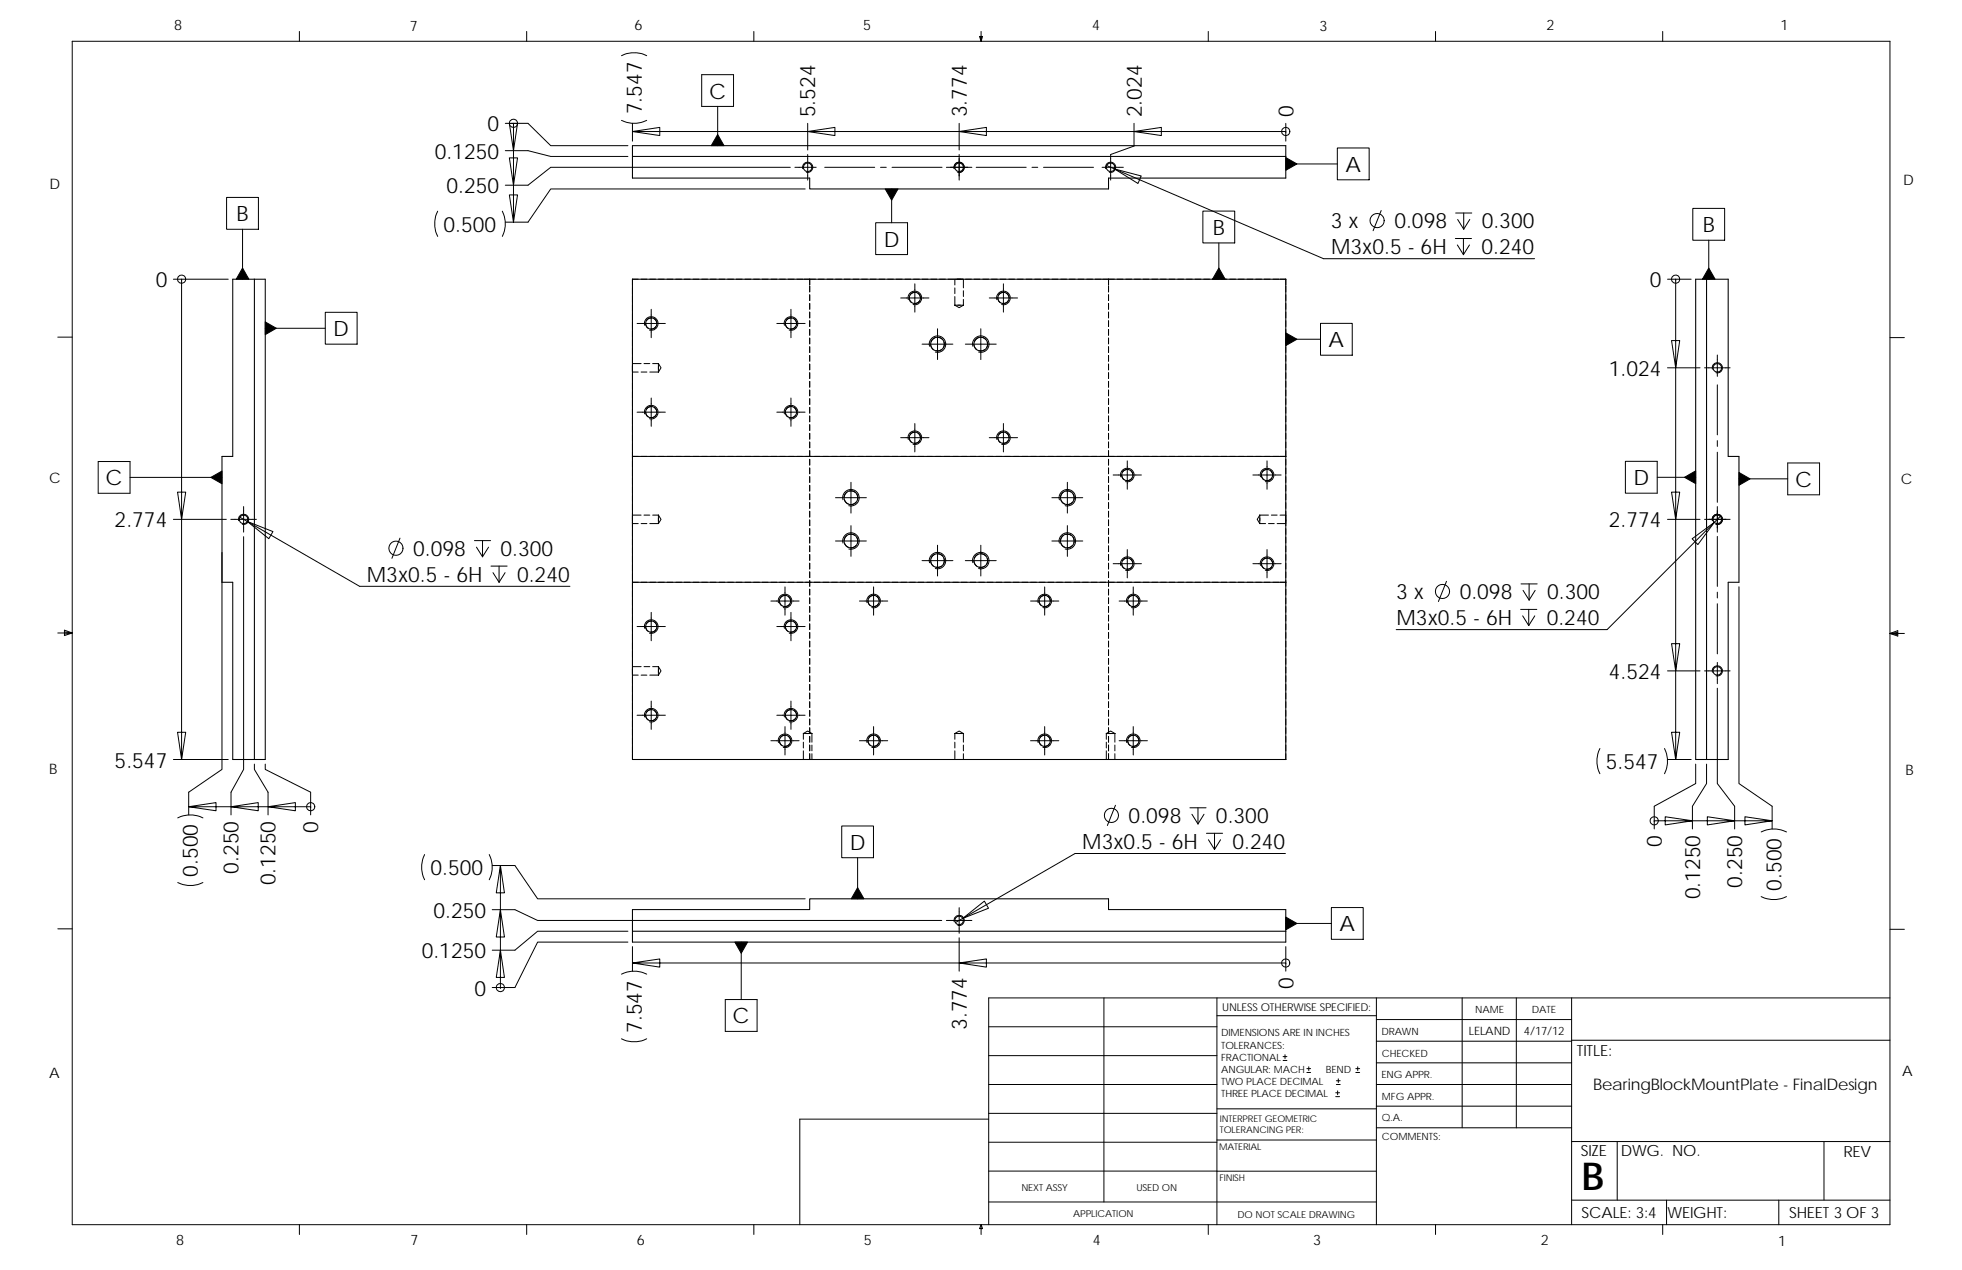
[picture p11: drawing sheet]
<svg xmlns="http://www.w3.org/2000/svg" width="432mm" height="279mm" viewBox="0 0 432 279" stroke-linecap="round" stroke-linejoin="round" font-family="sans-serif">
<g fill="none" stroke="#000" stroke-width=".22">
<path d="M15.9 9.1h400v260.3h-400zM65.9 6.9v2.2M115.9 6.9v2.2M136.8 12.3a6.2 6.2 0 0 1 5.5 0M154.4 16.4h7v7h-7zM165.9 6.9v2.2M215.6 8h.6l-.3 1.1zM215.7 8l.2 1.1M215.9 6.9v2.2M216 8l-.1 1.1M265.9 6.9v2.2M315.9 6.9v2.2"/>
<path d="M365.9 6.9v2.2M111.2 27.1h5l5 4.9h17M111.2 33.1h5l5 1.3h17M113 27.1h.1M113 27.1v6l-.9-5.9h1.8l-.9 5.9v7.6l-.9-6h1.8l-.9 6v8.2l-.9-6h1.8l-.9 6M136.8 26.5a6.2 6.2 0 0 0 5.5 0M139.2 27.1v4M139.2 28.9l6 .9v-1.8l-6 .9h38.6l5.9 .9v-1.8l-5.9 .9h33.3l6 .9v-1.8l-6 .9h38.5l6 .9v-1.8l-6 .9h33.4M157.9 23.4v8.6M173.9 36.8h-52.7l-5 3.9h-5M174.9 36.8h4.7M176.7 37.1a1.12 1.12 0 0 1 .9-1.4 1.12 1.12 0 0 1 1.3 1.2 1.12 1.12 0 0 1-1.4 1"/>
<path d="M177.8 27.1v5.9M177.8 34v5.6M181.5 36.8h11M193.8 36.8h1.3M196.3 36.8h11M208.3 36.8h5.6M210 37.1a1.12 1.12 0 0 1 1-1.4 1.12 1.12 0 0 1 1.2 1.2 1.12 1.12 0 0 1-1.4 1M211.1 27.1v5.9M211.1 34v5.6M214.8 36.8h11M227.1 36.8h1.3M229.7 36.8h11"/>
<path d="M242.5 36.8h4.7M243.3 37.1a1.12 1.12 0 0 1 1-1.4 1.12 1.12 0 0 1 1.2 1.2 1.12 1.12 0 0 1-1.4 1M243.6 36.4l1.7 .8M245.3 37.2l5.9 1.5-.8 1.7zM245.3 37.2l46 19.7h46.4M249.6 27.1v5l-5.2 1.9v5.6M283 28.9h.1M283 27.1v4M283 36.1h11.3M294.3 32.6h7v7h-7zM49.9 43.4h7v7h-7zM53.4 50.4v11"/>
<path d="M96.3 46.5a6.2 6.2 0 0 0 0 5.5M110.6 46.5a6.2 6.2 0 0 1 0 5.5M177.2 41.6h-56l-5 7.3h-5M192.7 49h7v7h-7zM196.2 41.6v7.4M264.7 46.4h7v7h-7zM268.2 53.4v8M304 46.3l-1.8 4.5M320.3 52.5h3.5M320.4 46.9h3.5M320.7 53.9l1.4 2.1M320.8 48.3l1.3 2.1"/>
<path d="M322.1 52.5v3.5M322.1 46.9v3.5M323.4 53.9l-1.3 2.1M323.5 48.3l-1.4 2.1M372.6 45.8h7v7.1h-7zM376.1 52.9v8.5M12.7 74.2h3.2M38.2 61.4h12M40 61.4v52.9l-.9-6h1.8l-.9 6v52.8l-.9-6h1.8l-.9 6M40 61.4h.1M58.4 72.2h13.2M71.6 68.7h7v7h-7z"/>
<path d="M139.2 63.3v1.3M139.2 65.2v1.3M139.2 67.1v1.3M139.2 69v1.3M139.2 71v1.2M139.2 72.9v1.2M139.2 74.8v1.2M139.2 76.7v1.2M139.2 78.6v1.2M139.2 80h1.9M140.2 71.2h6.2M140.5 61.4h-1.3v1.3"/>
<path d="M141.1 61.4h1.3M141.7 80h1.3M141.9 71.6a1.5 1.5 0 0 1 1.3-1.9 1.5 1.5 0 0 1 1.6 1.6 1.5 1.5 0 0 1-1.9 1.3M142.1 71.1l.1 .6 .5 .5M143 61.4h1.3M143.3 68.1v6.2M143.4 69.9a1.25 1.25 0 0 0-1.1 .6M143.6 80h1.3M144 70.1l.4 .4 .1 .7M144.3 71.8a1.08 1.08 0 0 1-1 .6M144.9 61.4h1.3M144.9 80l.6 .9-.6 1h-1.9"/>
<path d="M146.8 61.4h1.3M148.7 61.4h1.3M150.6 61.4h1.3M152.5 61.4h1.3M154.4 61.4h1.3M156.3 61.4h1.3M158.2 61.4h1.3M160.1 61.4h1.3M162.1 61.4h1.2M164 61.4h1.2M165.9 61.4h1.2M167.8 61.4h1.2"/>
<path d="M169.7 61.4h1.2M171 71.2h6.2M171.6 61.4h1.2M172.6 71.6a1.5 1.5 0 0 1 1.4-1.9 1.5 1.5 0 0 1 1.6 1.6 1.5 1.5 0 0 1-1.9 1.3M172.8 71.1a1.12 1.12 0 0 0 .6 1.1M173.5 61.4h1.3M174.1 68.1v6.2M174.2 70a1.17 1.17 0 0 0-1.2 .5M174.8 70.2a1.11 1.11 0 0 1 .5 1.1M175.1 71.8a1.03 1.03 0 0 1-1.1 .6M175.4 61.4h1.3M176.9 61.4h1.3"/>
<path d="M178.2 61.4v1.3M178.2 62.9v1.3M178.2 64.9v1.2M178.2 66.8v1.2M178.2 68.7v1.2M178.2 70.6v1.2M178.2 72.5v1.2M178.2 74.4v1.2M178.2 76.3v1.3M178.2 78.2v1.3M179.5 61.4h-1.3M180.1 61.4h1.3"/>
<path d="M182 61.4h1.3M183.9 61.4h1.3M185.8 61.4h1.3M187.7 61.4h1.3M189.6 61.4h1.3M191.5 61.4h1.3M193.4 61.4h1.3M195.3 61.4h1.3M197.3 61.4h1.2M198.2 65.6h6.2M199.2 61.4h1.2M199.9 65.9a1.5 1.5 0 0 1 1.3-1.8 1.5 1.5 0 0 1 1.6 1.6 1.5 1.5 0 0 1-1.8 1.3"/>
<path d="M200.1 65.4a1.14 1.14 0 0 0 .5 1.1M201.1 61.4h1.2M201.3 62.4v6.3M201.4 64.3a1.12 1.12 0 0 0-1.1 .6M202 64.5a1.07 1.07 0 0 1 .5 1.1M202.4 66.2a1.03 1.03 0 0 1-1.2 .5M202.9 75.7h6.8M203 61.4h1.2M204.6 76.2a1.81 1.81 0 0 1 1.6-2.3 1.81 1.81 0 0 1 1.9 2 1.81 1.81 0 0 1-2.3 1.5M204.8 75.8l.2 .5 .4 .6M204.9 61.4h1.2M205.8 74.3l-.6 .4-.3 .5"/>
<path d="M206.3 72.3v6.8M206.3 74.2l.5 .1 .7 .4M206.8 61.4h1.2M207.2 76.9l-.4 .3h-.8M207.8 75.2v.7l-.2 .6M208.7 61.4h1.3M210.1 67.1h.1M210.1 65.2v1.9M210.1 63.3v1.3M210.2 67.1h1.1M210.6 61.4h1.3M210.7 61.4h1.3"/>
<path d="M210.8 67.1h1.2M211.4 61.4h-1.3v1.3M212 65.9v1.2l-.9 .6-1-.6M212 61.4v1.9M212 64v1.2M212.4 75.7h6.8M212.5 61.4h1.3M214.1 76.2a1.81 1.81 0 0 1 1.6-2.3 1.81 1.81 0 0 1 2 2 1.81 1.81 0 0 1-2.3 1.5M214.4 75.8l.1 .5 .4 .6M214.4 61.4h1.3M215.3 74.3l-.6 .4-.3 .5M215.9 74.2l.4 .1 .7 .4"/>
<path d="M215.9 72.3v6.8M216.3 61.4h1.3M216.7 76.9l-.4 .3h-.8M217.3 75.2v.7l-.2 .6M217.7 65.6h6.2M218.2 61.4h1.3M219.4 65.9a1.5 1.5 0 0 1 1.3-1.8 1.5 1.5 0 0 1 1.6 1.6 1.5 1.5 0 0 1-1.8 1.3M219.6 65.4l.2 .8 .3 .3M220.1 61.4h1.3M220.8 62.4v6.3M220.9 64.3a1.16 1.16 0 0 0-1.1 .5M221.5 64.5a1.14 1.14 0 0 1 .6 1.1"/>
<path d="M221.9 66.2a1.07 1.07 0 0 1-1.2 .6M222 61.4h1.3M223.9 61.4h1.3M225.8 61.4h1.3M227.7 61.4h1.3M229.6 61.4h1.3M231.5 61.4h1.3M233.4 61.4h1.3M235.4 61.4h1.2M237.3 61.4h1.2M239.2 61.4h1.2M241.1 61.4h1.2"/>
<path d="M242.7 61.4h1.3M244 61.4v1.3M244 62.9v1.3M244 64.9v1.2M244 66.8v1.2M244 68.7v1.2M244 70.6v1.2M244 72.5v1.2M244 74.4v1.2M244 76.3v1.3M244 78.2v1.3M245.2 61.4h-1.2"/>
<path d="M245.9 61.4h1.2M247.8 61.4h1.2M249.7 61.4h1.3M251.6 61.4h1.3M253.5 61.4h1.3M255.4 61.4h1.3M257.3 61.4h1.3M259.2 61.4h1.3M261.1 61.4h1.3M263 61.4h1.3M264.9 61.4h1.3M266.8 61.4h1.3"/>
<path d="M268.7 61.4h1.3M270.6 61.4h1.3M272.5 61.4h1.3M274.4 61.4h1.3M276.4 61.4h1.2M278.3 61.4h1.2M280.2 61.4h1.2M281.7 61.4h1.3M283 61.4v1.3M283 61.4h.1M283 62.9v1.3M283 64.9v1.2"/>
<path d="M283 66.8v1.2M283 68.7v1.2M283 70.6v1.2M283 72.5v1.2M283 74.6h7.6M283 74.4v1.2M283 76.3v1.3M283 78.2v1.3M290.6 71.1h7v7h-7zM367 61.4h5.2M368.8 61.4h.1M368.8 61.4v19.5l-.9-6h1.8l-.9 6v33.4l-.9-6h1.8l-.9 6v33.3l-.9-6h1.8l-.9 6v19.5l-.9-6h1.8l-.9 6"/>
<path d="M378 78.1v4.7M415.9 74.3h3.2M139.2 80.5v1.2M139.2 82.4v1.3M139.2 84.3v1.3M139.2 86.2v1.3M139.2 88.1v1.3M139.2 90v1.3M139.2 91.9v1.3M139.2 93.8v1.3M139.2 80.6v1.3h1.3M139.2 80.1v1.2"/>
<path d="M139.2 95.7v1.3M139.2 97.6v1.3M139.2 99.5v1.3M140.2 90.7h6.2M141.1 81.9h1.3M141.9 91.1a1.5 1.5 0 0 1 1.3-1.9 1.5 1.5 0 0 1 1.6 1.6 1.5 1.5 0 0 1-1.9 1.3M142.1 90.6l.1 .6 .5 .5M143.3 87.6v6.2M143.4 89.4a1.24 1.24 0 0 0-1.1 .6M144 89.7a1.13 1.13 0 0 1 .5 1M144.3 91.3a1.08 1.08 0 0 1-1 .6M144.9 80.6v1.2"/>
<path d="M144.9 80v1.2M171 90.7h6.2M172.6 91.1a1.5 1.5 0 0 1 1.4-1.9 1.5 1.5 0 0 1 1.6 1.6 1.5 1.5 0 0 1-1.9 1.3M172.8 90.6a1.12 1.12 0 0 0 .6 1.1M174.1 87.6v6.2M174.2 89.4a1.24 1.24 0 0 0-1.2 .6M174.8 89.7a1.12 1.12 0 0 1 .5 1M175.1 91.3a1.08 1.08 0 0 1-1.1 .6M178.2 80.1v1.3M178.2 82v1.3M178.2 83.9v1.3M178.2 85.8v1.3"/>
<path d="M178.2 87.7v1.3M178.2 89.6v1.3M178.2 91.5v1.3M178.2 93.4v1.3M178.2 95.3v1.3M178.2 97.2v1.3M178.2 99.1v1.3M198.2 96.3h6.2M199.9 96.7a1.5 1.5 0 0 1 1.3-1.9 1.5 1.5 0 0 1 1.6 1.6 1.5 1.5 0 0 1-1.8 1.3M200.1 96.2v.4l.5 .7M201.3 93.2v6.2M201.4 95.1a1.12 1.12 0 0 0-1.1 .5"/>
<path d="M202 95.3a1.07 1.07 0 0 1 .5 1M202.4 96.9a1.07 1.07 0 0 1-1.2 .6M217.7 96.3h6.2M219.4 96.7a1.5 1.5 0 0 1 1.3-1.9 1.5 1.5 0 0 1 1.6 1.6 1.5 1.5 0 0 1-1.8 1.3M219.6 96.2l.2 .8 .3 .3M220.8 93.2v6.2M220.9 95.1a1.12 1.12 0 0 0-1.1 .5M221.5 95.3a1.14 1.14 0 0 1 .6 1M221.9 96.9a1.06 1.06 0 0 1-1.2 .6M244 99.1v1.3h1.2M244 80.1v1.3M244 82v1.3"/>
<path d="M244 83.9v1.3M244 85.8v1.3M244 87.7v1.3M244 89.6v1.3M244 91.5v1.3M244 93.4v1.3M244 95.3v1.3M244 97.2v1.3M283 80.1v1.3M283 82v1.3M283 83.9v1.3M283 85.8v1.3"/>
<path d="M283 87.7v1.3M283 89.6v1.3M283 91.5v1.3M283 93.4v1.3M283 95.3v1.3M283 97.2v1.3M283 99.1v1.3M367 80.9h7.1M375.1 80.9h5.7M376.9 81.2a1.12 1.12 0 0 1 1-1.4 1.12 1.12 0 0 1 1.2 1.2 1.12 1.12 0 0 1-1.4 1M378 84.7v11M378 96.9v1.3"/>
<path d="M378 99.5v11M21.6 101.5h7v7h-7zM28.6 105h20.3M38.2 114.3h11.6M50.8 114.3h5.6M52.5 114.6a1.13 1.13 0 0 1 1-1.5 1.13 1.13 0 0 1 1.2 1.2 1.13 1.13 0 0 1-1.4 1M52.8 113.8l1.6 .9M53.6 118.1v51.2l-2.8 5v5M53.6 111.4v5.7M54.4 114.7l5.7 2.2-.9 1.6zM54.4 114.7l24.7 14.3h46.3M88 118.4l-1.7 4.4"/>
<path d="M104.4 118.9h3.6M106.2 118.9v3.6M139.2 113.9v1.3h1.3M139.2 113.4v1.3M139.2 100.4h1.3M139.2 101.4v1.3M139.2 103.3v1.3M139.2 105.2v1.3M139.2 107.1v1.3M139.2 109.1v1.2M139.2 111v1.2M139.2 112.9v1.2"/>
<path d="M139.2 114.8v1.2M139.2 116.7v1.2M139.2 118.6v1.2M139.2 113.3h1.9M141.1 115.2h1.3M141.1 100.4h1.3M141.7 113.3h1.3M143 100.4h1.3M143.6 113.3h1.3M144.9 114v1.1M144.9 113.3v1.3M144.9 113.3l.6 1-.6 .9h-1.9"/>
<path d="M144.9 100.4h1.3M146.8 100.4h1.3M148.7 100.4h1.3M150.6 100.4h1.3M152.5 100.4h1.3M154.4 100.4h1.3M156.3 100.4h1.3M158.2 100.4h1.3M160.1 100.4h1.3M162.1 100.4h1.2M164 100.4h1.2M165.9 100.4h1.2"/>
<path d="M167.8 100.4h1.2M169.7 100.4h1.2M171.6 100.4h1.2M173.5 100.4h1.3M175.4 100.4h1.3M177.3 100.4h1.3M178.2 101v1.3M178.2 103v1.2M178.2 104.9v1.2M178.2 106.8v1.2M178.2 108.7v1.2M178.2 110.6v1.2"/>
<path d="M178.2 112.5v1.2M178.2 114.4v1.3M178.2 116.3v1.3M178.2 118.2v1.3M179.2 100.4h1.3M181.1 100.4h1.3M183 100.4h1.3M183.9 119h6.8M183.9 109.5h6.8M184.9 100.4h1.3M185.5 119.5a1.81 1.81 0 0 1 1.6-2.3 1.81 1.81 0 0 1 2 2 1.81 1.81 0 0 1-2.3 1.6M185.5 110a1.81 1.81 0 0 1 1.6-2.3 1.81 1.81 0 0 1 2 2 1.81 1.81 0 0 1-2.3 1.6"/>
<path d="M185.9 119.5l.2 .5 .6 .4M185.9 110l.2 .5 .6 .4M186.4 117.8l-.5 .6-.1 .5M186.4 108.3l-.5 .6-.1 .5M186.8 100.4h1.3M186.9 117.5l.8 .1 .4 .2M186.9 108h.8l.4 .3M187.3 106.1v6.8M187.3 115.6v6.8M188.4 110.5l-.7 .5h-.4M188.6 118.2l.2 .6-.1 .7M188.6 108.7l.2 .6-.1 .6"/>
<path d="M188.7 100.4h1.3M190.6 100.4h1.3M192.5 100.4h1.3M194.4 100.4h1.3M196.3 100.4h1.3M198.2 100.4h1.3M200.2 100.4h1.2M202.1 100.4h1.2M204 100.4h1.2M205.9 100.4h1.2M206.3 120v6.7M207.8 100.4h1.2"/>
<path d="M209.7 100.4h1.2M211.6 100.4h1.3M213.5 100.4h1.3M215.4 100.4h1.3M215.9 120v6.7M217.3 100.4h1.3M219.2 100.4h1.3M221.1 100.4h1.3M223 100.4h1.3M224.9 100.4h1.3M226.8 100.4h1.3M228.7 100.4h1.3"/>
<path d="M230.6 100.4h1.3M231.5 119h6.8M231.5 109.5h6.8M232.5 100.4h1.3M233.2 119.5a1.81 1.81 0 0 1 1.6-2.3 1.81 1.81 0 0 1 1.9 2 1.81 1.81 0 0 1-2.3 1.6M233.2 110a1.81 1.81 0 0 1 1.6-2.3 1.81 1.81 0 0 1 1.9 2 1.81 1.81 0 0 1-2.3 1.6M233.5 110l.3 .5 .5 .4M233.5 119.5l.3 .5 .5 .4M234 117.8l-.5 .6-.1 .5M234 108.3l-.5 .6-.1 .5M234.4 100.4h1.3M234.5 117.5l.8 .1 .5 .2"/>
<path d="M234.5 108h.8l.5 .3M234.9 106.1v6.8M234.9 115.6v6.8M236 110.5l-.7 .5h-.4M236.2 118.2l.2 .6-.1 .7M236.2 108.7l.2 .6-.1 .6M236.3 100.4h1.3M238.3 100.4h1.2M240.2 100.4h1.2M242.1 100.4h1.2M244 101v1.3M244 103v1.2"/>
<path d="M244 104.9v1.2M244 106.8v1.2M244 108.7v1.2M244 110.6v1.2M244 112.5v1.2M244 114.4v1.3M244 116.3v1.3M244 118.2v1.3M245 104.5h6.2M245.9 100.4h1.2M246.7 104.9a1.5 1.5 0 0 1 1.3-1.9 1.5 1.5 0 0 1 1.6 1.6 1.5 1.5 0 0 1-1.9 1.4M246.9 104.5l.1 .5 .4 .5"/>
<path d="M247.8 100.4h1.2M248.1 101.4v6.2M248.2 103.3a1.25 1.25 0 0 0-1.2 .6M248.8 103.5l.3 .3 .2 .8M249.1 105.2a1.08 1.08 0 0 1-1.1 .5M249.7 100.4h1.3M251.6 100.4h1.3M253.5 100.4h1.3M255.4 100.4h1.3M257.3 100.4h1.3M259.2 100.4h1.3M261.1 100.4h1.3"/>
<path d="M263 100.4h1.3M264.9 100.4h1.3M266.8 100.4h1.3M268.7 100.4h1.3M270.6 100.4h1.3M272.5 100.4h1.3M274.4 100.4h1.3M275.7 104.5h6.3M276.4 100.4h1.2M277.3 113.4v1.1M277.3 113.9v1.3M277.4 104.9a1.5 1.5 0 0 1 1.3-1.9 1.5 1.5 0 0 1 1.6 1.6 1.5 1.5 0 0 1-1.8 1.4"/>
<path d="M277.6 104.5a1.12 1.12 0 0 0 .6 1M278.3 100.4h1.2M278.8 101.4v6.2M279 103.3a1.17 1.17 0 0 0-1.2 .6M279.2 113.3h-1.9l-.6 1 .6 .9h1.2M279.2 115.2h1.2M279.6 103.5a1.11 1.11 0 0 1 .5 1.1M279.8 113.3h1.3M279.8 105.2a1.03 1.03 0 0 1-1 .5M280.2 100.4h1.2M281.1 115.2h1.9M281.7 113.3h1.3v1.3"/>
<path d="M281.7 100.4h1.3M283 113.9v1.2M283 100.4h.1M283 101v1.3M283 103v1.2M283 104.9v1.2M283 106.8v1.2M283 108.7v1.2M283 110.6v1.2M283 112.5v1.2M283 114.4v1.3M283 116.3v1.3"/>
<path d="M283 118.2v1.3M357.7 101.5h7v7h-7zM364.7 105h8.5M367 114.3h7.1M372.4 118.5l4.9-3.6-3.6 4.9zM375.1 114.3h5.7M376.9 114.6a1.12 1.12 0 0 1 1-1.5 1.12 1.12 0 0 1 1.2 1.3 1.12 1.12 0 0 1-1.4 .9M378 111.4v5.7M378 118v11M378.6 113.6l-24.9 24.9h-46.4M382.7 105.3h10.7M393.4 101.9h7.1v7h-7.1z"/>
<path d="M12.7 139.3h3.2M14.2 138.6l1.7 .7-1.7 .5zM14.2 139l1.7 .3M15.9 139.3l-1.7 .2M48.9 121.5v47.8l-7.4 5v5M104.9 120.4l1.3 2.1M107.5 120.4l-1.3 2.1M108.1 124.5h3.5M108.5 126l1.3 2.1M109.8 124.5v3.6M111.2 126l-1.4 2.1M139.2 120.5v1.3"/>
<path d="M139.2 122.4v1.3M139.2 124.3v1.3M139.2 126.2v1.3M139.2 130v1.3M139.2 131.9v1.3M139.2 133.8v1.3M139.2 135.7v1.3M139.2 137.6v1.3M139.2 139.5v1.3M140.2 137.8h6.2M140.5 128.1h-1.3v1.3M141.1 128.1h1.3"/>
<path d="M141.9 138.2a1.5 1.5 0 0 1 1.3-1.8 1.5 1.5 0 0 1 1.6 1.6 1.5 1.5 0 0 1-1.9 1.3M142.1 137.8l.1 .5 .5 .6M143 128.1h1.3M143.3 134.7v6.3M143.4 136.6a1.25 1.25 0 0 0-1.1 .6M144 136.8l.4 .4 .1 .7M144.3 138.5a1.08 1.08 0 0 1-1 .6M144.9 128.1h1.3M146.8 128.1h1.3M148.7 128.1h1.3M150.6 128.1h1.3M152.5 128.1h1.3"/>
<path d="M154.4 128.1h1.3M156.3 128.1h1.3M158.2 128.1h1.3M160.1 128.1h1.3M162.1 128.1h1.2M164 128.1h1.2M165.9 128.1h1.2M167.8 128.1h1.2M169.7 132.2h6.2M169.7 128.1h1.2M171 137.8h6.2M171.3 132.6a1.5 1.5 0 0 1 1.3-1.9 1.5 1.5 0 0 1 1.7 1.7 1.5 1.5 0 0 1-1.9 1.3"/>
<path d="M171.5 132.2a1.12 1.12 0 0 0 .6 1M171.6 128.1h1.2M172.6 138.2a1.5 1.5 0 0 1 1.4-1.8 1.5 1.5 0 0 1 1.6 1.6 1.5 1.5 0 0 1-1.9 1.3M172.8 129.1v6.2M172.8 137.8a1.12 1.12 0 0 0 .6 1.1M172.9 131a1.24 1.24 0 0 0-1.2 .6M173.5 131.2a1.12 1.12 0 0 1 .5 1.1M173.5 128.1h1.3M173.8 132.9a1.08 1.08 0 0 1-1.1 .5M174.1 134.7v6.3M174.2 136.6a1.17 1.17 0 0 0-1.2 .6M174.8 136.8a1.11 1.11 0 0 1 .5 1.1"/>
<path d="M175.1 138.5a1.03 1.03 0 0 1-1.1 .6M175.4 128.1h1.3M177.3 128.1h1.3M178.2 120.1v1.3M178.2 122v1.3M178.2 123.9v1.3M178.2 125.8v1.3M178.2 127.7v1.3M178.2 129.6v1.3M178.2 131.5v1.3M178.2 133.4v1.3M178.2 135.3v1.3"/>
<path d="M178.2 137.2v1.3M178.2 139.1v1.3M179.2 128.1h1.3M181.1 128.1h1.3M183 128.1h1.3M184.9 128.1h1.3M186.8 128.1h1.3M188.4 120l-.7 .5h-.4M188.7 128.1h1.3M189.1 132.2h6.3M190.6 128.1h1.3M190.8 132.6a1.5 1.5 0 0 1 1.3-1.9 1.5 1.5 0 0 1 1.7 1.7 1.5 1.5 0 0 1-1.9 1.3"/>
<path d="M191 132.1l.2 .8 .3 .3M192.3 129.1v6.2M192.3 131a1.16 1.16 0 0 0-1.1 .5M192.5 128.1h1.3M192.9 131.2a1.14 1.14 0 0 1 .6 1M193.3 132.8a1.07 1.07 0 0 1-1.2 .6M194.4 128.1h1.3M196.3 128.1h1.3M198.2 128.1h1.3M200.2 128.1h1.2M202.1 128.1h1.2M202.9 123.3h6.8"/>
<path d="M204 128.1h1.2M204.6 123.8a1.81 1.81 0 0 1 1.6-2.3 1.81 1.81 0 0 1 1.9 2 1.81 1.81 0 0 1-2.3 1.6M204.8 123.4l.2 .6 .4 .5M205.8 121.9l-.6 .4-.3 .5M205.9 128.1h1.2M206.3 121.8l.5 .1 .7 .4M207.2 124.5l-.4 .3h-.8M207.8 122.9v.6l-.2 .6M207.8 128.1h1.2M209.7 128.1h1.2M211.6 128.1h1.3M212.4 123.3h6.8"/>
<path d="M213.5 128.1h1.3M214.1 123.8a1.81 1.81 0 0 1 1.6-2.3 1.81 1.81 0 0 1 2 2 1.81 1.81 0 0 1-2.3 1.6M214.4 123.4l.1 .6 .4 .5M215.3 121.9l-.6 .4-.3 .5M215.4 128.1h1.3M215.9 121.8l.4 .1 .7 .4M216.7 124.5l-.4 .3h-.8M217.3 122.9v.6l-.2 .6M217.3 128.1h1.3M219.2 128.1h1.3M221.1 128.1h1.3M223 128.1h1.3"/>
<path d="M224.9 128.1h1.3M226.8 132.2h6.2M226.8 128.1h1.3M228.5 132.6a1.5 1.5 0 0 1 1.3-1.9 1.5 1.5 0 0 1 1.6 1.7 1.5 1.5 0 0 1-1.9 1.3M228.7 132.1a1.14 1.14 0 0 0 .5 1.1M228.7 128.1h1.3M229.9 129.1v6.2M230 131a1.12 1.12 0 0 0-1.1 .5M230.6 131.2a1.07 1.07 0 0 1 .5 1M230.6 128.1h1.3M230.9 132.8a1.03 1.03 0 0 1-1.1 .6M232.5 128.1h1.3"/>
<path d="M234.4 128.1h1.3M236 120l-.7 .5h-.4M236.3 128.1h1.3M238.3 128.1h1.2M240.2 128.1h1.2M242.1 128.1h1.2M244 120.1v1.3M244 122v1.3M244 123.9v1.3M244 125.8v1.3M244 127.7v1.3M244 129.6v1.3"/>
<path d="M244 131.5v1.3M244 133.4v1.3M244 135.3v1.3M244 137.2v1.3M244 139.1v1.3M244 128.1h1.2M245 124h6.2M245.9 128.1h1.2M246.3 132.2h6.2M246.7 124.4a1.5 1.5 0 0 1 1.3-1.9 1.5 1.5 0 0 1 1.6 1.6 1.5 1.5 0 0 1-1.9 1.4M246.9 124l.1 .5 .4 .5M247.8 128.1h1.2"/>
<path d="M248 132.6a1.5 1.5 0 0 1 1.3-1.9 1.5 1.5 0 0 1 1.6 1.7 1.5 1.5 0 0 1-1.9 1.3M248.1 120.9v6.2M248.2 132.2l.1 .5 .5 .5M248.2 122.8a1.24 1.24 0 0 0-1.2 .6M248.8 123a1.13 1.13 0 0 1 .5 1.1M249.1 124.7a1.08 1.08 0 0 1-1.1 .5M249.4 129.1v6.2M249.5 131a1.24 1.24 0 0 0-1.2 .6M249.7 128.1h1.3M250.1 131.2a1.13 1.13 0 0 1 .5 1.1M250.4 132.9a1.08 1.08 0 0 1-1.1 .5M251.6 128.1h1.3"/>
<path d="M253.5 128.1h1.3M255.4 128.1h1.3M257.3 128.1h1.3M259.2 128.1h1.3M261.1 128.1h1.3M263 128.1h1.3M264.9 128.1h1.3M266.8 128.1h1.3M268.7 128.1h1.3M270.6 128.1h1.3M272.5 128.1h1.3M274.4 128.1h1.3"/>
<path d="M275.7 124h6.3M276.4 128.1h1.2M277.4 124.4a1.5 1.5 0 0 1 1.3-1.9 1.5 1.5 0 0 1 1.6 1.6 1.5 1.5 0 0 1-1.8 1.4M277.6 124a1.12 1.12 0 0 0 .6 1M278.3 128.1h1.2M278.8 120.9v6.2M279 122.8a1.24 1.24 0 0 0-1.2 .6M279.5 123a1.12 1.12 0 0 1 .6 1.1M279.9 124.7a1.08 1.08 0 0 1-1.1 .5M280.2 128.1h1.2M281.7 128.1h1.3M283 120.1v1.3"/>
<path d="M283 122v1.3M283 123.9v1.3M283 125.8v1.3M283 127.7v1.3M283 129.6v1.3M283 131.5v1.3M283 133.4v1.3M283 135.3v1.3M283 137.2v1.3M283 139.1v1.3M318.3 127.9l-1.7 4.4M334.7 134.1h3.5"/>
<path d="M334.8 128.5h3.5M335.1 135.5l1.3 2.1M335.2 129.9l1.3 2.1M336.4 134.1v3.5M336.5 128.5v3.5M337.8 135.5l-1.4 2.1M337.9 129.9l-1.4 2.1M378 130.3v1.3M378 132.8v11M382.7 129.1v43.3l7.3 5v5M415.9 139.4l1.8 .2M415.9 139.4l1.8-.7v1.2z"/>
<path d="M415.9 139.4h3.2M417.7 139.1l-1.8 .3M139.2 147.3v1.2h1.3M139.2 146.7v1.3M139.2 141.4v1.3M139.2 143.3v1.3M139.2 145.2v1.3M139.2 147.2v1.2M139.2 149.1v1.2M139.2 151v1.2M139.2 152.9v1.2M139.2 154.8v1.2"/>
<path d="M139.2 156.7v1.2M139.2 158.6v1.3M139.2 146.7h1.9M140.2 157.4h6.2M141.1 148.5h1.3M141.7 146.7h1.3M141.9 157.7a1.5 1.5 0 0 1 1.3-1.8 1.5 1.5 0 0 1 1.6 1.6 1.5 1.5 0 0 1-1.9 1.3M142.1 157.3l.1 .5 .5 .6M143 148.5h1.9M143.3 154.2v6.3M143.4 156.1a1.24 1.24 0 0 0-1.1 .6M143.6 146.7h1.3"/>
<path d="M144 156.3a1.13 1.13 0 0 1 .5 1.1M144.3 158a1.08 1.08 0 0 1-1 .6M144.9 147.3v1.2M144.9 146.7v1.2M144.9 148.5h.1M144.9 146.7l.6 .9-.6 .9M171 157.4h6.2M172.6 157.7a1.5 1.5 0 0 1 1.4-1.8 1.5 1.5 0 0 1 1.6 1.6 1.5 1.5 0 0 1-1.9 1.3M172.8 159.9v6.2M172.8 157.3a1.12 1.12 0 0 0 .6 1.1M174.1 154.2v6.3M174.2 156.1a1.24 1.24 0 0 0-1.2 .6"/>
<path d="M174.8 156.3a1.12 1.12 0 0 1 .5 1.1M175.1 158a1.08 1.08 0 0 1-1.1 .6M178.2 141.1v1.2M178.2 143v1.2M178.2 144.9v1.2M178.2 146.8v1.2M178.2 148.7v1.2M178.2 150.6v1.2M178.2 152.5v1.3M178.2 154.4v1.3M178.2 156.3v1.3M178.2 158.2v1.3"/>
<path d="M192.3 159.9v6.2M229.9 159.9v6.2M244 141.1v1.2M244 143v1.2M244 144.9v1.2M244 146.8v1.2M244 148.7v1.2M244 150.6v1.2M244 152.5v1.3M244 154.4v1.3M244 156.3v1.3M244 158.2v1.3"/>
<path d="M249.4 159.9v6.2M283 141.1v1.2M283 143v1.2M283 144.9v1.2M283 146.8v1.2M283 148.7v1.2M283 150.6v1.2M283 152.5v1.3M283 154.4v1.3M283 156.3v1.3M283 158.2v1.3M367 147.6h7.1"/>
<path d="M375.1 147.6h5.7M376.9 147.9a1.12 1.12 0 0 1 1-1.4 1.12 1.12 0 0 1 1.2 1.2 1.12 1.12 0 0 1-1.4 1M378 145.7v4.7M378 151.4v21l3.8 5v5M38.2 167.1h12M39.1 179.9a6.2 6.2 0 0 1 5.6 0M41.5 177.5l6 .9v-1.8l-6 .9h9.3l6 .9v-1.8l-6 .9h8.2l6 .9v-1.8l-6 .9h9.4M56 168.1v1.2l3 5v5M58.4 168.1v1.2l10 5v5M68.4 177.5h.1M139.2 165.8v1.3h1.3M139.2 160.5v1.3"/>
<path d="M139.2 162.4v1.3M139.2 164.3v1.3M141.1 167.1h1.3M143 167.1h1.3M144.9 167.1h1.3M146.8 167.1h1.3M148.7 167.1h1.3M150.6 167.1h1.3M152.5 167.1h1.3M154.4 167.1h1.3M156.3 167.1h1.3M158.2 167.1h1.3"/>
<path d="M160.1 167.1h1.3M162.1 167.1h1.2M164 167.1h1.2M165.9 167.1h1.2M167.8 167.1h1.2M169.7 163h6.2M169.7 167.1h1.2M171.3 163.4a1.5 1.5 0 0 1 1.3-1.9 1.5 1.5 0 0 1 1.7 1.6 1.5 1.5 0 0 1-1.9 1.3M171.5 162.9a1.12 1.12 0 0 0 .6 1.1M171.6 167.1h1.2M172.9 161.8a1.17 1.17 0 0 0-1.2 .5M173.5 167.1h1.3"/>
<path d="M173.5 162a1.11 1.11 0 0 1 .5 1.1M173.8 163.6a1.03 1.03 0 0 1-1.1 .6M175.4 167.1h1.3M176.8 162.6v-1.2l1-.6 .9 .6v1.9M176.8 165.2v1.9M176.8 163.3v1.2M176.8 161.4h1.2M176.9 167.1h1.2M176.9 167.1h1.3M177.5 161.4h1.1M178.2 160.1v1.3M178.2 162v1.3"/>
<path d="M178.2 163.9v1.3M178.2 165.8v1.3M178.7 165.8v1.3h-1.3M178.7 163.9v1.3M179.5 167.1h-1.3M180.1 167.1h1.3M182 167.1h1.3M183.9 167.1h1.3M185.8 167.1h1.3M187.7 167.1h1.3M189.1 163h6.3M189.6 167.1h1.3"/>
<path d="M190.8 163.4a1.5 1.5 0 0 1 1.3-1.9 1.5 1.5 0 0 1 1.7 1.6 1.5 1.5 0 0 1-1.9 1.3M191 162.9l.2 .7 .3 .4M191.5 167.1h1.3M192.3 161.8a1.12 1.12 0 0 0-1.1 .5M192.9 161.9a1.14 1.14 0 0 1 .6 1.1M193.3 163.6a1.06 1.06 0 0 1-1.2 .6M193.4 167.1h1.3M195.3 167.1h1.3M197.3 167.1h1.2M199.2 167.1h1.2M201.1 167.1h1.2M203 167.1h1.2"/>
<path d="M204.9 167.1h1.2M206.8 167.1h1.2M208.7 167.1h1.3M210.1 165.2v1.9M210.1 163.3v1.2M210.2 161.4h1.2M210.2 167.1h1.3M210.6 167.1h1.3M210.8 161.4h1.2M212 165.8v1.3h-1.2M212 161.4l-.9-.6-1 .6v1.2M212 161.4v1.9"/>
<path d="M212 163.9v1.3M212 161.4h.1M212.5 167.1h1.3M214.4 167.1h1.3M216.3 167.1h1.3M218.2 167.1h1.3M220.1 167.1h1.3M222 167.1h1.3M223.9 167.1h1.3M225.8 167.1h1.3M226.8 163h6.2M227.7 167.1h1.3"/>
<path d="M228.5 163.4a1.5 1.5 0 0 1 1.3-1.9 1.5 1.5 0 0 1 1.6 1.6 1.5 1.5 0 0 1-1.9 1.3M228.7 162.9v.4l.5 .7M229.6 167.1h1.3M230 161.8a1.12 1.12 0 0 0-1.1 .5M230.6 161.9a1.07 1.07 0 0 1 .5 1.1M230.9 163.6a1.07 1.07 0 0 1-1.1 .6M231.5 167.1h1.3M233.4 167.1h1.3M235.4 167.1h1.2M237.3 167.1h1.2M239.2 167.1h1.2M241.1 167.1h1.2"/>
<path d="M242.7 167.1h1.3M243.5 165.2v1.9M243.5 163.3v1.2M243.5 161.4h1.2M243.5 167.1h1.3M244 167.1h1.2M244 160.1v1.3M244 162v1.3M244 163.9v1.3M244 165.8v1.3M244.2 161.4h1.1M245.4 165.8v1.3h-1.3"/>
<path d="M245.4 161.4v1.9M245.4 161.4l-1-.6-.9 .6v1.2M245.4 163.9v1.3M245.4 161.4h.1M245.5 177.2l-1.8 4.4M245.9 167.1h1.2M246.3 163h6.2M247.8 167.1h1.2M248 163.4a1.5 1.5 0 0 1 1.3-1.9 1.5 1.5 0 0 1 1.6 1.6 1.5 1.5 0 0 1-1.9 1.3M248.2 162.9l.1 .6 .5 .5M249.5 161.7a1.25 1.25 0 0 0-1.2 .6M249.7 167.1h1.3"/>
<path d="M250.1 161.9l.3 .4 .2 .7M250.4 163.6a1.08 1.08 0 0 1-1.1 .6M251.6 167.1h1.3M253.5 167.1h1.3M255.4 167.1h1.3M257.3 167.1h1.3M259.2 167.1h1.3M261.1 167.1h1.3M261.9 177.7h3.5M262.3 179.1l1.4 2.2M263 167.1h1.3M263.7 177.7v3.6"/>
<path d="M264.9 167.1h1.3M265 179.1l-1.3 2.2M266.8 167.1h1.3M268.7 167.1h1.3M270.6 167.1h1.3M272.5 167.1h1.3M274.4 167.1h1.3M276.4 167.1h1.2M278.3 167.1h1.2M280.2 167.1h1.2M281.7 167.1h1.3M283 167.1h.1"/>
<path d="M283 160.1v1.3M283 162v1.3M283 163.9v1.3M283 165.8v1.3M352.1 164.7a6.2 6.2 0 0 0 0 5.5M366.3 164.7a6.2 6.2 0 0 1 0 5.5M367 167.1h5.2M373.2 168.1v4.3l-9.1 5v5M375.6 168.1v4.3l-3.1 5v5M39.1 194.2a6.2 6.2 0 0 0 5.6 0M93.5 188a6.2 6.2 0 0 0 0 5.5M107.7 188a6.2 6.2 0 0 1 0 5.5"/>
<path d="M108.3 190.4h5l5 7.3h58.9M110.1 190.4l-.9 6h1.8l-.9-6v9.7l-.9 6h1.8l-.9-6v8.9l-.9 6h1.8l-.9-6v8.3M185.3 181.7h6.9v7h-6.9zM188.7 188.7v9M211.1 199.7v5.6M265.5 183.3h3.6M266 184.7l1.3 2.2M267.3 183.3v3.6M268.6 184.7l-1.3 2.2M282.9 187.8h-46.3l-24.7 14.2M293 199.7h7v7h-7zM364.1 180.6h.1"/>
<path d="M364.1 180.6h8.4l-6 .9v-1.8l6 .9h9.3l-6 .9v-1.8l6 .9h8.2l-6 .9v-1.8l6 .9M387.6 197.3a6.2 6.2 0 0 0 5.6 0M387.6 183a6.2 6.2 0 0 1 5.6 0M12.7 204.3h3.2M108.3 200.1h5l5 2.4h89M110.1 217.3h.1M136.8 214.3a6.2 6.2 0 0 1 5.5 0M138.2 207.3h-19.9l-5 10h-5M138.2 204.9h-19.9l-5 4.1h-5M139.2 208.3v5.4M159.6 219.9h7v7h-7zM163.1 207.3v12.6"/>
<path d="M208.3 202.5h5.6M210 202.8a1.13 1.13 0 0 1 1-1.4 1.13 1.13 0 0 1 1.2 1.2 1.13 1.13 0 0 1-1.4 1M211.1 206.3v7.4M211.9 202l4.7-3.8 1 1.6zM211.9 202l-1.6 1M243 219.5v44.9M267.8 219.5v49.9M283 211.9h.1M283 211.9h-71.9l6-.9v1.8l-6-.9h-71.9l6-.9v1.8l-6-.9M283 208.3v5.4M283 203.2h10M302.9 219.5v49.9"/>
<path d="M321.8 219.5v28.6M333.7 219.5v28.6M345.9 219.5v49.9M415.9 219.5h-198.3v49.9M415.9 204.4h3.2M136.8 228.5a6.2 6.2 0 0 0 5.5 0M217.6 225.9h50.2M217.6 238.6h50.2M217.6 232.2h50.2M267.8 223.5h35.1M282.4 233.3h.8M282.4 232.5h.8"/>
<path d="M282.8 232v.9M287.6 235.9h.8M287.6 235.1h.8M288 234.7v.8M294.1 238.6h.9M294.1 237.8h.9M294.4 240v.8M294.5 237.3v.9M298.4 235.9h.8M298.4 235.1h.8M298.8 234.7v.8M302.9 238.6h43"/>
<path d="M302.9 224.3h43M302.9 229.1h43M302.9 233.8h43M345.9 228.9h70M217.6 246.2h-41.6v23.2M217.6 257.6l85.3 .1M217.6 244.9h50.2M217.6 251.3h50.2M267.8 243.9h35.1M267.8 250.8h35.1M294 241.3h.8M294 240.4h.8"/>
<path d="M302.9 243.4h43M302.9 248.1h43M345.9 251.1h70M355.9 251.1v12.9M401.4 251.1v12.9M65.9 269.4v2.2M115.9 269.4v2.2M165.9 269.4v2.2M215.9 269.4l.3 .9h-.6zM215.9 269.4v2.2M217.6 264.4h85.3M265.9 269.4v2.2"/>
<path d="M315.9 269.4v2.2M345.9 264h70M365.9 269.4v2.2M366.8 264v5.4M391.5 264v5.4"/>
<circle cx="113" cy="27.1" r=".9"/>
<circle cx="283" cy="28.9" r=".9"/>
<circle cx="303.1" cy="48.5" r="1.55"/>
<circle cx="40" cy="61.4" r=".9"/>
<circle cx="368.8" cy="61.4" r=".9"/>
<circle cx="87.1" cy="120.6" r="1.56"/>
<circle cx="317.5" cy="130.1" r="1.56"/>
<circle cx="68.4" cy="177.5" r=".9"/>
<circle cx="244.6" cy="179.4" r="1.56"/>
<circle cx="364.1" cy="180.6" r=".9"/>
<circle cx="110.1" cy="217.3" r=".9"/>
<circle cx="283" cy="211.9" r=".9"/>
</g>
<g fill="none" stroke="#000" stroke-width=".23">
<path d="M139.2 32h143.8v7.2h-39v2.4h-65.8v-2.4h-39zM139.2 34.4h143.8M51.2 61.4h7.2v105.7h-7.2v-39h-2.3v-27.7h2.3zM56 61.4v105.7M373.2 61.4h7.1v39h2.4v27.7h-2.4v39h-7.1zM375.6 61.4v105.7M139.2 100.4v-39h143.8v105.7h-143.8v-39M283 100.4h-143.8v27.7M139.2 128.1h143.8M139.2 200.1h39v-2.4h65.8v2.4h39v7.2h-143.8zM139.2 204.9h143.8"/>
<circle cx="177.8" cy="36.8" r=".94"/>
<circle cx="211.1" cy="36.8" r=".94"/>
<circle cx="244.4" cy="36.8" r=".94"/>
<circle cx="143.3" cy="71.2" r="1.24"/>
<circle cx="174.1" cy="71.2" r="1.24"/>
<circle cx="201.3" cy="65.5" r="1.24"/>
<circle cx="206.3" cy="75.7" r="1.51"/>
<circle cx="215.9" cy="75.7" r="1.51"/>
<circle cx="220.8" cy="65.5" r="1.24"/>
<circle cx="143.3" cy="90.7" r="1.24"/>
<circle cx="174.1" cy="90.7" r="1.24"/>
<circle cx="201.3" cy="96.3" r="1.24"/>
<circle cx="220.8" cy="96.3" r="1.24"/>
<circle cx="378" cy="80.9" r=".94"/>
<circle cx="53.6" cy="114.3" r=".94"/>
<circle cx="187.3" cy="119" r="1.51"/>
<circle cx="187.3" cy="109.5" r="1.51"/>
<circle cx="234.9" cy="109.5" r="1.51"/>
<circle cx="234.9" cy="119" r="1.51"/>
<circle cx="248.1" cy="104.5" r="1.24"/>
<circle cx="278.8" cy="104.5" r="1.24"/>
<circle cx="378" cy="114.3" r=".94"/>
<circle cx="143.3" cy="137.8" r="1.24"/>
<circle cx="172.8" cy="132.2" r="1.24"/>
<circle cx="174.1" cy="137.8" r="1.24"/>
<circle cx="192.3" cy="132.2" r="1.24"/>
<circle cx="206.3" cy="123.3" r="1.51"/>
<circle cx="215.9" cy="123.3" r="1.51"/>
<circle cx="229.9" cy="132.2" r="1.24"/>
<circle cx="248.1" cy="124" r="1.24"/>
<circle cx="249.4" cy="132.2" r="1.24"/>
<circle cx="278.8" cy="124" r="1.24"/>
<circle cx="143.3" cy="157.3" r="1.24"/>
<circle cx="174.1" cy="157.3" r="1.24"/>
<circle cx="378" cy="147.6" r=".94"/>
<circle cx="172.8" cy="163" r="1.24"/>
<circle cx="192.3" cy="163" r="1.24"/>
<circle cx="229.9" cy="163" r="1.24"/>
<circle cx="249.4" cy="163" r="1.24"/>
<circle cx="211.1" cy="202.5" r=".94"/>
</g>
<g fill="#000" stroke="#000" stroke-width=".22">
<path d="M157.9 29.6l1.4 2.4h-2.8z" fill-rule="evenodd"/>
<path d="M283 34.7l2.4 1.4-2.4 1.4z" fill-rule="evenodd"/>
<path d="M194.8 41.6h2.8l-1.4 2.4z" fill-rule="evenodd"/>
<path d="M53.4 59l1.4 2.4h-2.8z" fill-rule="evenodd"/>
<path d="M58.4 70.8l2.4 1.4-2.4 1.4z" fill-rule="evenodd"/>
<path d="M268.2 59l1.4 2.4h-2.8z" fill-rule="evenodd"/>
<path d="M283 73.2l2.4 1.4-2.4 1.4z" fill-rule="evenodd"/>
<path d="M376.1 59l1.4 2.4h-2.8z" fill-rule="evenodd"/>
<path d="M46.4 105l2.5-1.4v2.8z" fill-rule="evenodd"/>
<path d="M370.7 105l2.5-1.4v2.8z" fill-rule="evenodd"/>
<path d="M382.7 103.9l2.5 1.4-2.5 1.5z" fill-rule="evenodd"/>
<path d="M188.7 195.3l1.4 2.4h-2.8z" fill-rule="evenodd"/>
<path d="M161.7 207.3h2.8l-1.4 2.4z" fill-rule="evenodd"/>
<path d="M283 201.8l2.4 1.4-2.4 1.4z" fill-rule="evenodd"/>
</g>
<text font-size="8.5" x="348.1" y="261.7">B</text>
<g font-size="4.7">
<text x="156" y="21.7">C</text>
<text x="107.3" y="28.9">0</text>
<text x="141.2" y="25.2" transform="rotate(-90 141.2 25.2)">7.547</text>
<text x="179.4" y="25.8" transform="rotate(-90 179.4 25.8)">5.524</text>
<text x="212.8" y="25.8" transform="rotate(-90 212.8 25.8)">3.774</text>
<text x="251.3" y="25.8" transform="rotate(-90 251.3 25.8)">2.024</text>
<text x="284.6" y="25.8" transform="rotate(-90 284.6 25.8)">0</text>
<text x="95.7" y="34.9">0.1250</text>
<text x="296.1" y="37.8">A</text>
<text x="98.3" y="42.5">0.250</text>
<text x="52" y="48.7">B</text>
<text x="97.6" y="51">0.500</text>
<text x="266.9" y="51.7">B</text>
<text x="292.9" y="50.2">3 x</text>
<text x="306.9" y="50.2">0.098</text>
<text x="326.1" y="50.2">0.300</text>
<text x="374.7" y="51.1">B</text>
<text x="194.5" y="54.3">D</text>
<text x="292.9" y="55.8">M3x0.5 - 6H</text>
<text x="326" y="55.8">0.240</text>
<text x="34.3" y="63.2">0</text>
<text x="363.1" y="63.2">0</text>
<text x="73.3" y="74">D</text>
<text x="292.4" y="76.4">A</text>
<text x="354.1" y="82.7">1.024</text>
<text x="23.2" y="106.8">C</text>
<text x="359.5" y="106.8">D</text>
<text x="395.1" y="107.1">C</text>
<text x="25.2" y="116">2.774</text>
<text x="354.1" y="116">2.774</text>
<text x="90.9" y="122.3">0.098</text>
<text x="110.2" y="122.3">0.300</text>
<text x="80.7" y="127.9">M3x0.5 - 6H</text>
<text x="113.8" y="127.9">0.240</text>
<text x="307.3" y="131.8">3 x</text>
<text x="321.2" y="131.8">0.098</text>
<text x="340.5" y="131.8">0.300</text>
<text x="307.3" y="137.4">M3x0.5 - 6H</text>
<text x="340.4" y="137.4">0.240</text>
<text x="354.1" y="149.4">4.524</text>
<text x="25.2" y="168.9">5.547</text>
<text x="353.4" y="169.2">5.547</text>
<text x="70" y="183.2" transform="rotate(-90 70 183.2)">0</text>
<text x="248.4" y="181.1">0.098</text>
<text x="267.6" y="181.1">0.300</text>
<text x="187" y="187">D</text>
<text x="238.2" y="186.7">M3x0.5 - 6H</text>
<text x="271.3" y="186.7">0.240</text>
<text x="365.7" y="186.3" transform="rotate(-90 365.7 186.3)">0</text>
<text x="43.6" y="192.9" transform="rotate(-90 43.6 192.9)">0.500</text>
<text x="52.5" y="192.2" transform="rotate(-90 52.5 192.2)">0.250</text>
<text x="60.7" y="194.8" transform="rotate(-90 60.7 194.8)">0.1250</text>
<text x="94.7" y="192.5">0.500</text>
<text x="374.2" y="197.9" transform="rotate(-90 374.2 197.9)">0.1250</text>
<text x="383.4" y="195.3" transform="rotate(-90 383.4 195.3)">0.250</text>
<text x="392.1" y="196" transform="rotate(-90 392.1 196)">0.500</text>
<text x="95.4" y="201.9">0.250</text>
<text x="294.8" y="204.9">A</text>
<text x="92.8" y="210.8">0.1250</text>
<text x="104.4" y="219">0</text>
<text x="284.6" y="217.6" transform="rotate(-90 284.6 217.6)">0</text>
<text x="141.2" y="227.2" transform="rotate(-90 141.2 227.2)">7.547</text>
<text x="161.2" y="225.1">C</text>
<text x="212.8" y="226.6" transform="rotate(-90 212.8 226.6)">3.774</text>
</g>
<text font-size="3.5" x="350.6" y="239.9">BearingBlockMountPlate - FinalDesign</text>
<g font-size="3.4">
<text x="347" y="232.3">TITLE:</text>
<text x="347.9" y="254.3">SIZE</text>
<text x="356.7" y="254.3">DWG. NO.</text>
<text x="405.7" y="254.4">REV</text>
<text x="348.1" y="267.9">SCALE: 3:4</text>
<text x="367" y="268">WEIGHT:</text>
<text x="393.8" y="267.9">SHEET 3 OF 3</text>
</g>
<g font-size="3.2">
<text x="38.3" y="6.7">8</text>
<text x="90.2" y="6.8">7</text>
<text x="139.7" y="6.5">6</text>
<text x="189.9" y="6.5">5</text>
<text x="240.4" y="6.6">4</text>
<text x="290.4" y="6.7">3</text>
<text x="340.4" y="6.6">2</text>
<text x="391.8" y="6.7">1</text>
<text x="10.9" y="41.6">D</text>
<text x="418.9" y="40.7">D</text>
<text x="10.8" y="106.3">C</text>
<text x="418.4" y="106.4">C</text>
<text x="10.8" y="170.2">B</text>
<text x="419.4" y="170.6">B</text>
<text x="10.8" y="237.2">A</text>
<text x="418.6" y="236.8">A</text>
<text x="38.8" y="273.9">8</text>
<text x="90.3" y="273.9">7</text>
<text x="140.2" y="273.8">6</text>
<text x="190.1" y="273.9">5</text>
<text x="240.5" y="273.8">4</text>
<text x="289" y="273.9">3</text>
<text x="339.1" y="273.9">2</text>
<text x="391.4" y="274.2">1</text>
</g>
<g font-size="2.5">
<text x="323.3" y="227.6">LELAND</text>
<text x="335.4" y="227.7">4/17/12</text>
</g>
<text font-size="2.4" x="269" y="222.4">UNLESS OTHERWISE SPECIFIED:</text>
<g font-size="2.2">
<text x="304" y="227.7">DRAWN</text>
<text x="324.7" y="222.9">NAME</text>
<text x="337.2" y="222.9">DATE</text>
<text x="268.8" y="228">DIMENSIONS ARE IN INCHES</text>
<text x="268.8" y="230.7">TOLERANCES:</text>
<text x="268.8" y="233.3">FRACTIONAL</text>
<text x="304.1" y="232.6">CHECKED</text>
<text x="268.8" y="236">ANGULAR: MACH</text>
<text x="268.8" y="238.6">TWO PLACE DECIMAL</text>
<text x="291.8" y="236">BEND</text>
<text x="304" y="237.2">ENG APPR.</text>
<text x="268.8" y="241.3">THREE PLACE DECIMAL</text>
<text x="304.1" y="242">MFG APPR.</text>
<text x="304.1" y="246.7">Q.A.</text>
<text x="304.1" y="250.9">COMMENTS:</text>
</g>
<g font-size="2.1">
<text x="224.8" y="262">NEXT ASSY</text>
<text x="250.1" y="262">USED ON</text>
<text x="236.2" y="267.8">APPLICATION</text>
<text x="272.4" y="267.9">DO NOT SCALE DRAWING</text>
</g>
<g font-size="2">
<text x="268.5" y="246.8">INTERPRET GEOMETRIC</text>
<text x="268.5" y="249.4">TOLERANCING PER:</text>
<text x="268.3" y="252.9">MATERIAL</text>
<text x="268.4" y="259.7">FINISH</text>
</g>
</svg>
